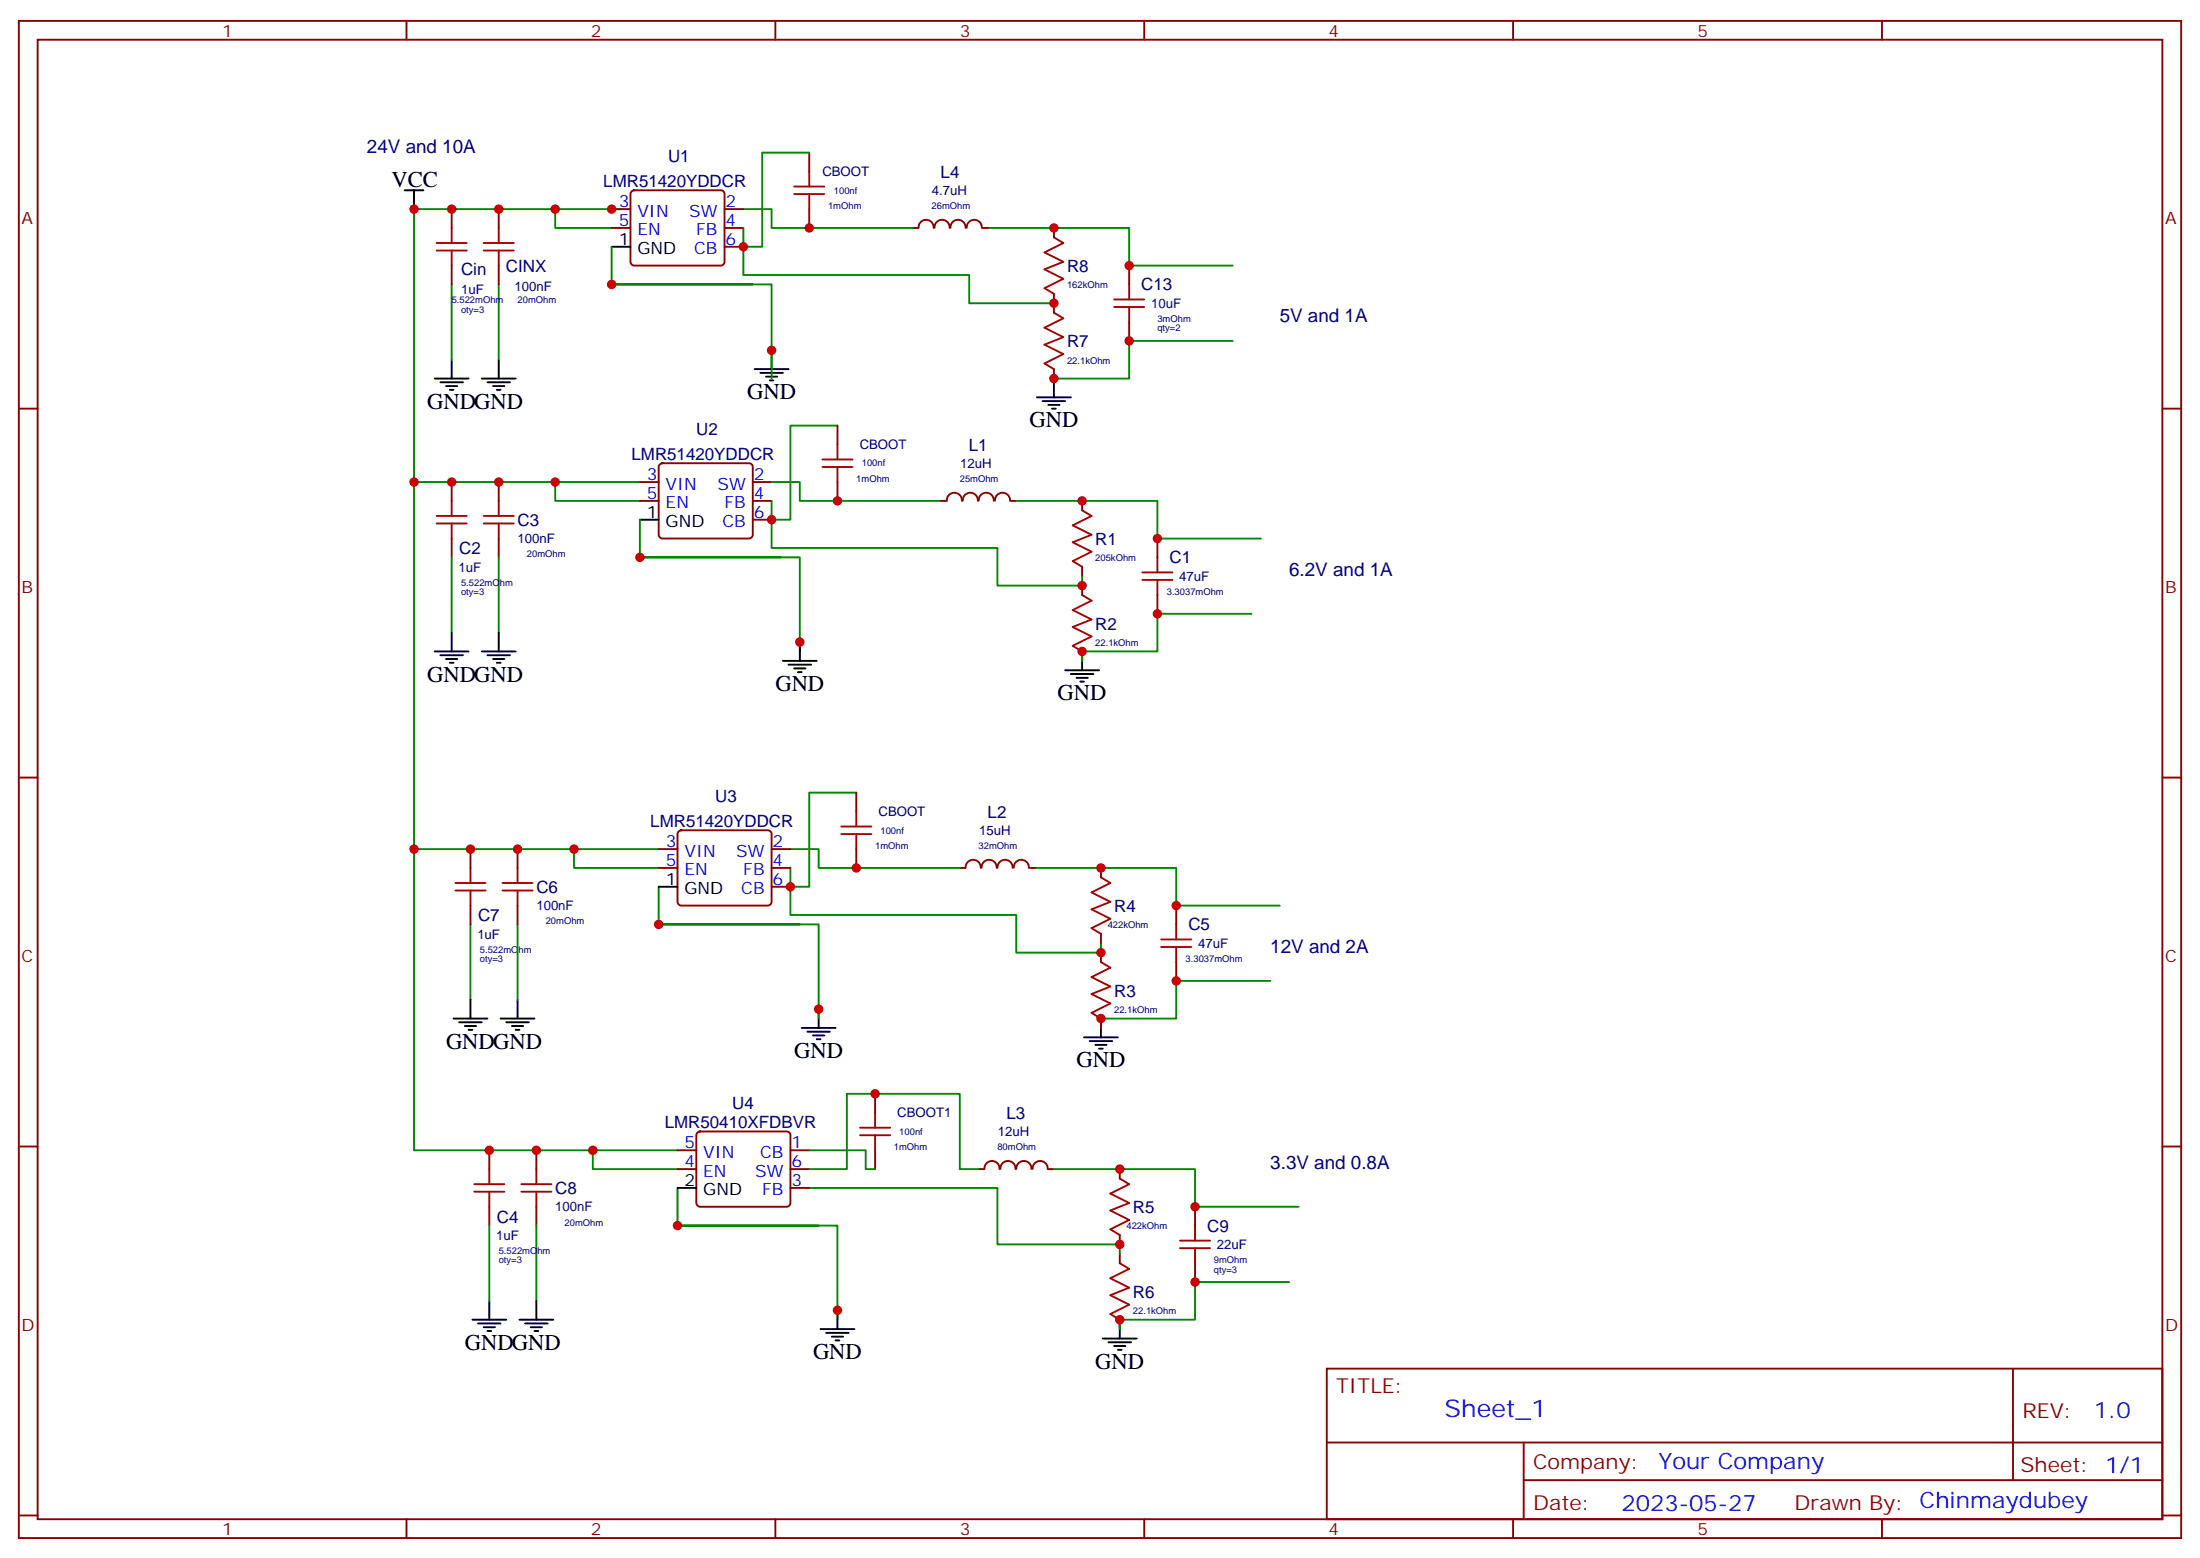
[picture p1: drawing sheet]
<svg xmlns="http://www.w3.org/2000/svg" width="412mm" height="292mm" viewBox="0 0 412 292" stroke-linecap="round" stroke-linejoin="round" font-family="sans-serif">
<g fill="none" stroke="#870000" stroke-width=".35">
<path d="M3.5 3.9h405.4v284.4h-405.4zM7.1 7.4h398.2v277.3h-398.2zM76.2 3.9v3.5M145.3 3.9v3.5M214.5 3.9v3.5M283.6 3.9v3.5M352.8 3.9v3.5M84.7 39.2v3.5M93.5 39.2v3.5M114.7 39.2h3.5M118.4 35.9l.5-.2h16.2a.71 .71 0 0 1 .7 .7v12.7a.76 .76 0 0 1-.7 .7h-16.2a.76 .76 0 0 1-.7-.7v-12.7zM135.8 39.2h3.5"/>
<path d="M151.7 28.6v3.5M151.7 39.2v3.5M84.7 49.8v3.5M93.5 49.8v3.5M114.7 42.7h3.5M135.8 42.7h3.5M135.8 46.2h3.5M171.1 42.7h1.1M172.2 42.7a1.41 1.41 0 0 1 1.4-1.5 1.41 1.41 0 0 1 1.4 1.5M175.2 42.7a1.41 1.41 0 0 1 1.4-1.5 1.41 1.41 0 0 1 1.4 1.5M178.2 42.7a1.41 1.41 0 0 1 1.4-1.5 1.41 1.41 0 0 1 1.4 1.5M181.2 42.7a1.41 1.41 0 0 1 1.4-1.5 1.41 1.41 0 0 1 1.4 1.5"/>
<path d="M184.1 42.7h1.1M197.6 42.7v1.8M197.6 55.1v3.5M211.7 49.8v3.5M3.5 76.6h3.6M157 79.8v3.5M197.6 69.2v1.7M211.7 60.4v3.5M405.3 76.6h3.6M84.7 90.3v3.6M93.5 90.3v3.6M119.9 90.3h3.6"/>
<path d="M119.9 93.9h3.6M123.7 87l.5-.2h16.2a.71 .71 0 0 1 .7 .7v12.7a.76 .76 0 0 1-.7 .7h-16.2a.76 .76 0 0 1-.7-.7v-12.7zM141.1 90.3h3.5M141.1 93.9h3.5M141.1 97.4h3.5M157 90.3v3.6M176.4 93.9h1M177.5 93.9a1.41 1.41 0 0 1 1.4-1.6 1.41 1.41 0 0 1 1.4 1.6M180.5 93.8a1.41 1.41 0 0 1 1.4-1.5 1.41 1.41 0 0 1 1.4 1.5M183.5 93.8a1.41 1.41 0 0 1 1.4-1.5 1.41 1.41 0 0 1 1.4 1.5M186.5 93.8a1.41 1.41 0 0 1 1.4-1.5 1.41 1.41 0 0 1 1.4 1.6M189.4 93.9h1.1"/>
<path d="M202.8 93.9v1.7M84.7 100.9v3.6M93.5 100.9v3.6M202.8 106.2v1.8M202.8 109.7v1.8M217 100.9v3.6M217 111.5v3.5M202.8 122.1v1.8M3.5 145.7h3.6M88.2 159.1v3.6M97 159.1v3.6M123.5 159.1h3.5"/>
<path d="M127.2 155.8l.5-.2h16.2a.71 .71 0 0 1 .7 .7v12.7a.76 .76 0 0 1-.7 .7h-16.2a.76 .76 0 0 1-.7-.7v-12.7zM144.6 159.1h3.6M160.5 148.6v3.5M160.5 159.1v3.6M405.3 145.7h3.6M88.2 169.7v3.5M97 169.7v3.5M123.5 162.7h3.5M144.6 162.7h3.6M144.6 166.2h3.6M179.9 162.7h1.1M181 162.6a1.41 1.41 0 0 1 1.4-1.5 1.41 1.41 0 0 1 1.4 1.5"/>
<path d="M184 162.6a1.41 1.41 0 0 1 1.4-1.5 1.41 1.41 0 0 1 1.4 1.5M187 162.6a1.41 1.41 0 0 1 1.4-1.5 1.41 1.41 0 0 1 1.4 1.5M190 162.6a1.41 1.41 0 0 1 1.4-1.5 1.41 1.41 0 0 1 1.4 1.5M193 162.7h1M206.4 162.7v1.7M206.4 175v1.8M206.4 178.5v1.8M220.5 169.7v3.5M206.4 190.9v1.8M220.5 180.3v3.5M3.5 214.9h3.6M91.7 215.6v3.5"/>
<path d="M100.5 215.6v3.5M127 219.1h3.5M127 215.6h3.5M130.8 212.3l.4-.2h16.3a.71 .71 0 0 1 .7 .7v12.7a.76 .76 0 0 1-.7 .7h-16.3a.76 .76 0 0 1-.7-.7v-12.7zM148.2 219.1h3.5M148.2 215.6h3.5M164 205v3.5M164 215.6v3.5M183.4 219.1h1.1M184.5 219.1a1.41 1.41 0 0 1 1.5-1.5 1.41 1.41 0 0 1 1.4 1.5M187.5 219.1a1.41 1.41 0 0 1 1.4-1.5 1.41 1.41 0 0 1 1.4 1.5M190.5 219.1a1.41 1.41 0 0 1 1.4-1.5 1.41 1.41 0 0 1 1.4 1.5"/>
<path d="M193.6 219.1a1.41 1.41 0 0 1 1.4-1.5 1.41 1.41 0 0 1 1.4 1.5M196.5 219.1h1.1M209.9 219.1v1.8M405.3 214.9h3.6M91.7 226.2v3.5M100.5 226.2v3.5M148.2 222.6h3.5M209.9 231.5v1.7M209.9 235v1.7M224 226.2v3.5M224 236.7v3.6M209.9 247.3v1.8"/>
<path d="M248.7 256.5h156.6v28.2h-156.6zM377.3 256.5v20.9M248.7 270.4h156.5M285.6 277.4h119.6M285.6 270.4v14.1M3.5 284h3.6M76.2 284.7v3.6M145.3 284.7v3.6M214.5 284.7v3.6M283.6 284.7v3.6M352.8 284.7v3.6M405.3 284h3.6"/>
</g>
<g fill="none" stroke="#008700" stroke-width=".35">
<path d="M104.1 39.2v3.5h10.6M116.4 39.2h-38.8v51.1h42.3M139.3 39.2h5.3v3.5h26.5M151.7 28.6h-8.8v17.6h-3.6M84.7 53.3v14.1M93.5 53.3v14.1M114.7 46.2v7.1M139.3 42.7v8.8h42.4v5.3h15.9M141.1 53.3h-26.4h29.9v17.6M185.2 42.7h26.5v7.1h19.4M157 79.8h-8.8v17.6h-3.6M231.1 63.9h-19.4v7h-14.1"/>
<path d="M77.6 90.3v125.3h33.5M104.1 90.3v3.6h15.8M119.9 97.4v7.1M144.6 93.9v8.8h42.4v7h15.8v-1.7M144.6 90.3h5.3v3.6h26.5M190.5 93.9h26.5v7h19.4M84.7 104.5v14.1M93.5 104.5v14.1M146.4 104.5h-26.5h30v17.6M234.6 115h-17.6v7.1h-14.2v1.8M77.6 159.1h30M123.5 159.1h-15.9v3.6h15.9"/>
<path d="M148.2 159.1h5.3v3.6h26.4M160.5 148.6h-8.8v17.6h-3.5M88.2 173.2v14.2M97 173.2v14.2M123.5 166.2v7M148.2 162.7v8.8h42.3v7h15.9v-1.7M149.9 173.2h-26.4h30v17.7M194 162.7h26.5v7h19.4M238.1 183.8h-17.6v7.1h-14.1v1.8M127 215.6h-15.9v3.5h15.9M151.7 219.1h7v-14.1h21.2v14.1h3.5M151.7 215.6h10.6v3.5h1.7"/>
<path d="M197.6 219.1h26.4v7.1h19.4M91.7 229.7v14.1M100.5 229.7v14.1M127 222.6v7.1M151.7 222.6h35.3v10.6h22.9v1.8M153.5 229.7h-26.5h30v17.6M241.7 240.3h-17.7v7h-14.1v1.8"/>
</g>
<g fill="none" stroke="#a10000" stroke-width=".35">
<path d="M148.9 36.4h5.6M148.9 35h5.6M151.7 32.1v2.9M151.7 36.4v2.8M81.8 47h5.7M81.8 45.5h5.7M84.7 42.7v2.8M84.7 47v2.8M90.7 47h5.6M90.7 45.5h5.6M93.5 42.7v2.8M93.5 47v2.8"/>
<path d="M197.6 58.6l1.7 1.1-3.5 1.7 3.5 1.8-3.5 1.4 3.5 1.8-3.5 1.7 1.8 1.1M197.6 44.5l1.7 1-3.5 1.8 3.5 1.8-3.5 1.4 3.5 1.7-3.5 1.8 1.8 1.1M208.8 57.5h5.7M208.8 56.1h5.7M211.7 53.3v2.8M211.7 57.5v2.9M81.8 98.1h5.7M81.8 96.7h5.7M84.7 93.9v2.8M84.7 98.1v2.8M90.7 98.1h5.6M90.7 96.7h5.6"/>
<path d="M93.5 93.9v2.8M93.5 98.1v2.8M154.2 87.5h5.6M154.2 86.1h5.6M157 83.3v2.8M157 87.5v2.8M202.8 95.6l1.8 1.1-3.5 1.8 3.5 1.7-3.5 1.4 3.5 1.8-3.5 1.8 1.7 1M202.8 111.5l1.8 1.1-3.5 1.7 3.5 1.8-3.5 1.4 3.5 1.8-3.5 1.7 1.7 1.1M214.1 108.7h5.7M214.1 107.3h5.7M217 104.5v2.8M217 108.7v2.8"/>
<path d="M157.7 156.3h5.6M157.7 154.9h5.6M160.5 152.1v2.8M160.5 156.3v2.8M85.4 166.9h5.6M85.4 165.5h5.6M88.2 162.7v2.8M88.2 166.9v2.8M94.2 166.9h5.6M94.2 165.5h5.6M97 162.7v2.8M97 166.9v2.8"/>
<path d="M206.4 164.4l1.7 1.1-3.5 1.8 3.5 1.7-3.5 1.4 3.5 1.8-3.5 1.8 1.8 1M217.7 177.5h5.6M217.7 176.1h5.6M220.5 173.2v2.9M220.5 177.5v2.8M206.4 180.3l1.7 1.1-3.5 1.7 3.5 1.8-3.5 1.4 3.5 1.8-3.5 1.7 1.8 1.1M91.7 219.1v2.8M100.5 219.1v2.8M161.2 212.8h5.7M161.2 211.3h5.7M164 208.5v2.8M164 212.8v2.8"/>
<path d="M88.9 223.3h5.6M88.9 221.9h5.6M91.7 223.3v2.9M97.7 223.3h5.7M97.7 221.9h5.7M100.5 223.3v2.9M209.9 220.9l1.8 1-3.6 1.8 3.6 1.8-3.6 1.4 3.6 1.7-3.6 1.8 1.8 1.1M209.9 236.7l1.8 1.1-3.6 1.8 3.6 1.7-3.6 1.4 3.6 1.8-3.6 1.8 1.8 1M221.2 233.9h5.6M221.2 232.5h5.6M224 229.7v2.8M224 233.9v2.8"/>
</g>
<g fill="none" stroke="#000" stroke-width=".35">
<path d="M75.8 35.7h3.6M77.6 35.7v3.5M114.7 46.2h3.5M81.5 70.9h6.3M82.5 71.6h4.3M83.6 72.4h2.1M84.3 73.1h.7M84.7 67.4v3.5M90.3 70.9h6.4M91.4 71.6h4.2M92.4 72.4h2.1M93.1 73.1h.7"/>
<path d="M93.5 67.4v3.5M141.5 69.2h6.3M142.5 69.9h4.3M143.6 70.6h2.1M144.3 71.3h.7M144.6 65.7v3.5M194.4 74.5h6.3M195.4 75.2h4.3M196.5 75.9h2.1M197.2 76.6h.7M197.6 70.9v3.6M119.9 97.4h3.6"/>
<path d="M84.7 118.6v3.5M93.5 118.6v3.5M81.5 122.1h6.3M82.5 122.8h4.3M83.6 123.5h2.1M84.3 124.2h.7M90.3 122.1h6.4M91.4 122.8h4.2M92.4 123.5h2.1M93.1 124.2h.7M146.8 123.9h6.3M147.8 124.6h4.2"/>
<path d="M148.9 125.3h2.1M149.6 126h.7M149.9 120.3v3.6M199.7 125.6h6.3M200.7 126.3h4.3M201.8 127h2.1M202.5 127.7h.7M202.8 122.1v3.5M123.5 166.2h3.5M85 190.9h6.4M86.1 191.6h4.2M87.1 192.3h2.2"/>
<path d="M87.8 193h.7M88.2 187.4v3.5M93.8 190.9h6.4M94.9 191.6h4.2M96 192.3h2.1M96.7 193h.7M97 187.4v3.5M150.3 192.7h6.3M151.3 193.4h4.3M152.4 194.1h2.1M153.1 194.8h.7M153.5 189.1v3.6"/>
<path d="M203.2 194.4h6.3M204.3 195.1h4.2M205.3 195.8h2.1M206 196.5h.7M206.4 190.9v3.5M127 222.6h3.5M88.5 247.3h6.4M89.6 248h4.2M90.7 248.7h2.1M91.4 249.4h.7M91.7 243.8v3.5M97.4 247.3h6.3"/>
<path d="M98.4 248h4.3M99.5 248.7h2.1M100.2 249.4h.7M100.5 243.8v3.5M153.8 249.1h6.4M154.9 249.8h4.2M155.9 250.5h2.1M156.6 251.2h.7M157 245.6v3.5M206.7 250.9h6.4M207.8 251.6h4.2M208.8 252.3h2.2"/>
<path d="M209.5 253h.8M209.9 247.3v3.6"/>
</g>
<g fill="#c00">
<circle cx="197.6" cy="70.9" r=".88"/>
<circle cx="211.7" cy="49.8" r=".88"/>
<circle cx="211.7" cy="63.9" r=".88"/>
<circle cx="197.6" cy="42.7" r=".88"/>
<circle cx="151.7" cy="42.7" r=".88"/>
<circle cx="93.5" cy="39.2" r=".88"/>
<circle cx="84.7" cy="39.2" r=".88"/>
<circle cx="104.1" cy="39.2" r=".88"/>
<circle cx="93.5" cy="90.3" r=".88"/>
<circle cx="84.7" cy="90.3" r=".88"/>
<circle cx="104.1" cy="90.3" r=".88"/>
<circle cx="77.6" cy="39.2" r=".88"/>
<circle cx="77.6" cy="90.3" r=".88"/>
<circle cx="114.7" cy="39.2" r=".88"/>
<circle cx="114.7" cy="53.3" r=".88"/>
<circle cx="197.6" cy="56.8" r=".88"/>
<circle cx="139.3" cy="46.2" r=".88"/>
<circle cx="144.6" cy="97.4" r=".88"/>
<circle cx="157" cy="93.9" r=".88"/>
<circle cx="202.8" cy="93.9" r=".88"/>
<circle cx="217" cy="100.9" r=".88"/>
<circle cx="202.8" cy="109.7" r=".88"/>
<circle cx="202.8" cy="122.1" r=".88"/>
<circle cx="217" cy="115" r=".88"/>
<circle cx="119.9" cy="104.5" r=".88"/>
<circle cx="149.9" cy="120.3" r=".88"/>
<circle cx="144.6" cy="65.7" r=".88"/>
<circle cx="153.5" cy="189.1" r=".88"/>
<circle cx="123.5" cy="173.2" r=".88"/>
<circle cx="220.5" cy="183.8" r=".88"/>
<circle cx="206.4" cy="190.9" r=".88"/>
<circle cx="206.4" cy="178.5" r=".88"/>
<circle cx="220.5" cy="169.7" r=".88"/>
<circle cx="206.4" cy="162.7" r=".88"/>
<circle cx="148.2" cy="166.2" r=".88"/>
<circle cx="77.6" cy="159.1" r=".88"/>
<circle cx="97" cy="159.1" r=".88"/>
<circle cx="88.2" cy="159.1" r=".88"/>
<circle cx="107.6" cy="159.1" r=".88"/>
<circle cx="160.5" cy="162.7" r=".88"/>
<circle cx="209.9" cy="219.1" r=".88"/>
<circle cx="224" cy="226.2" r=".88"/>
<circle cx="209.9" cy="247.3" r=".88"/>
<circle cx="224" cy="240.3" r=".88"/>
<circle cx="127" cy="229.7" r=".88"/>
<circle cx="157" cy="245.6" r=".88"/>
<circle cx="111.1" cy="215.6" r=".88"/>
<circle cx="91.7" cy="215.6" r=".88"/>
<circle cx="100.5" cy="215.6" r=".88"/>
<circle cx="164" cy="205" r=".88"/>
<circle cx="209.9" cy="233.2" r=".88"/>
</g>
<text font-size="4.6" fill="#00f" x="270.8" y="265.5">Sheet_1</text>
<g font-size="4.2">
<text x="73.4" y="35">VCC</text>
<text x="80.1" y="76.6">GNDGND</text>
<text x="140.1" y="74.8">GND</text>
<text x="193" y="80.1">GND</text>
<text x="80.1" y="127.7">GNDGND</text>
<text x="145.3" y="129.5">GND</text>
<text x="198.3" y="131.3">GND</text>
<text x="83.6" y="196.5">GNDGND</text>
<text x="148.9" y="198.3">GND</text>
<text x="201.8" y="200.1">GND</text>
<text x="87.1" y="253">GNDGND</text>
<text x="152.4" y="254.7">GND</text>
<text x="205.3" y="256.5">GND</text>
</g>
<g font-size="4.2" fill="#00f">
<text x="392.5" y="265.8">1.0</text>
<text x="310.9" y="275.3">Your Company</text>
<text x="304" y="283.1">2023-05-27</text>
</g>
<g font-size="3.9" fill="#800">
<text x="250.5" y="261.1">TITLE:</text>
<text x="379.1" y="265.8">REV:</text>
<text x="287.4" y="275.3">Company:</text>
<text x="378.7" y="275.9">Sheet: 1/1</text>
<text x="287.4" y="283">Date:</text>
<text x="336.4" y="283.1">Drawn By: Chinmaydubey</text>
</g>
<g font-size="3.5" fill="#000080">
<text x="68.8" y="28.6">24V and 10A</text>
<text x="239.9" y="60.4">5V and 1A</text>
<text x="241.7" y="108">6.2V and 1A</text>
<text x="238.1" y="178.5">12V and 2A</text>
<text x="238.1" y="219.1">3.3V and 0.8A</text>
</g>
<g font-size="3.2" fill="#800">
<text x="41.6" y="6.9">1</text>
<text x="110.8" y="6.9">2</text>
<text x="179.9" y="6.9">3</text>
<text x="249.1" y="6.9">4</text>
<text x="318.2" y="6.9">5</text>
<text x="4.1" y="42">A</text>
<text x="405.9" y="42">A</text>
<text x="4.1" y="111.2">B</text>
<text x="405.9" y="111.2">B</text>
<text x="4.1" y="180.3">C</text>
<text x="405.9" y="180.3">C</text>
<text x="4.1" y="249.4">D</text>
<text x="405.9" y="249.4">D</text>
<text x="41.6" y="287.7">1</text>
<text x="110.8" y="287.7">2</text>
<text x="179.9" y="287.7">3</text>
<text x="249.1" y="287.7">4</text>
<text x="318.2" y="287.7">5</text>
</g>
<g font-size="3.2" fill="#000080">
<text x="113.1" y="35">LMR51420YDDCR</text>
<text x="125.2" y="30.4">U1</text>
<text x="176.3" y="33.3">L4</text>
<text x="86.4" y="51.5">Cin</text>
<text x="94.8" y="50.9">CINX</text>
<text x="200" y="51">R8</text>
<text x="213.9" y="54.4">C13</text>
<text x="200" y="65.1">R7</text>
<text x="130.5" y="81.5">U2</text>
<text x="118.4" y="86.2">LMR51420YDDCR</text>
<text x="181.6" y="84.4">L1</text>
<text x="97" y="98.6">C3</text>
<text x="86.1" y="103.9">C2</text>
<text x="205.3" y="102.1">R1</text>
<text x="219.2" y="105.6">C1</text>
<text x="205.3" y="118">R2</text>
<text x="121.9" y="155">LMR51420YDDCR</text>
<text x="134.1" y="150.3">U3</text>
<text x="185.1" y="153.2">L2</text>
<text x="100.5" y="167.4">C6</text>
<text x="89.6" y="172.7">C7</text>
<text x="208.8" y="170.9">R4</text>
<text x="222.8" y="174.4">C5</text>
<text x="208.8" y="186.8">R3</text>
<text x="137.2" y="207.8">U4</text>
<text x="188.7" y="209.7">L3</text>
<text x="124.6" y="211.4">LMR50410XFDBVR</text>
<text x="104.1" y="223.8">C8</text>
<text x="212.4" y="227.4">R5</text>
<text x="93.1" y="229.1">C4</text>
<text x="226.3" y="230.8">C9</text>
<text x="212.4" y="243.3">R6</text>
</g>
<g font-size="3.2" fill="#00f">
<text x="116" y="38.8">3</text>
<text x="119.5" y="40.6">VIN</text>
<text x="129.2" y="40.6">SW</text>
<text x="136" y="38.8">2</text>
<text x="116" y="42.4">5</text>
<text x="119.5" y="44.1">EN</text>
<text x="130.1" y="47.7">CB</text>
<text x="130.5" y="44.1">FB</text>
<text x="136" y="42.4">4</text>
<text x="136" y="45.9">6</text>
<text x="121.3" y="90">3</text>
<text x="141.3" y="90">2</text>
<text x="121.3" y="93.5">5</text>
<text x="124.8" y="91.8">VIN</text>
<text x="124.8" y="95.3">EN</text>
<text x="134.5" y="91.8">SW</text>
<text x="135.8" y="95.3">FB</text>
<text x="141.3" y="93.5">4</text>
<text x="135.4" y="98.8">CB</text>
<text x="141.3" y="97">6</text>
<text x="124.8" y="158.8">3</text>
<text x="128.3" y="160.5">VIN</text>
<text x="138" y="160.5">SW</text>
<text x="144.8" y="158.8">2</text>
<text x="124.8" y="162.3">5</text>
<text x="128.3" y="164.1">EN</text>
<text x="138.9" y="167.6">CB</text>
<text x="139.3" y="164.1">FB</text>
<text x="144.8" y="162.3">4</text>
<text x="144.8" y="165.8">6</text>
<text x="128.3" y="215.2">5</text>
<text x="148.3" y="215.2">1</text>
<text x="128.3" y="218.8">4</text>
<text x="131.8" y="220.5">EN</text>
<text x="131.8" y="217">VIN</text>
<text x="141.6" y="220.5">SW</text>
<text x="142.5" y="217">CB</text>
<text x="148.3" y="218.8">6</text>
<text x="142.9" y="224">FB</text>
<text x="148.3" y="222.3">3</text>
</g>
<g font-size="3.2">
<text x="116" y="45.9">1</text>
<text x="119.5" y="47.7">GND</text>
<text x="121.3" y="97">1</text>
<text x="124.8" y="98.8">GND</text>
<text x="124.8" y="165.8">1</text>
<text x="128.3" y="167.6">GND</text>
<text x="128.3" y="222.3">2</text>
<text x="131.8" y="224">GND</text>
</g>
<g font-size="2.5" fill="#000080">
<text x="154.1" y="33.1">CBOOT</text>
<text x="174.7" y="36.6">4.7uH</text>
<text x="86.4" y="55.1">1uF</text>
<text x="96.4" y="54.5">100nF</text>
<text x="215.8" y="57.7">10uF</text>
<text x="161.2" y="84.1">CBOOT</text>
<text x="180" y="87.7">12uH</text>
<text x="97" y="101.7">100nF</text>
<text x="86" y="107.1">1uF</text>
<text x="221.1" y="108.9">47uF</text>
<text x="164.7" y="152.9">CBOOT</text>
<text x="183.5" y="156.5">15uH</text>
<text x="100.5" y="170.5">100nF</text>
<text x="89.5" y="175.9">1uF</text>
<text x="224.6" y="177.7">47uF</text>
<text x="168.2" y="209.4">CBOOT1</text>
<text x="187" y="213">12uH</text>
<text x="104.1" y="226.9">100nF</text>
<text x="93" y="232.4">1uF</text>
<text x="228.1" y="234.1">22uF</text>
</g>
<g font-size="1.8" fill="#000080">
<text x="155.2" y="39.2">1mOhm</text>
<text x="156.3" y="36.3">100nf</text>
<text x="174.6" y="39.2">26mOhm</text>
<text x="84.7" y="56.8">5.522mOhm</text>
<text x="86.4" y="58.6">oty=3</text>
<text x="97" y="56.8">20mOhm</text>
<text x="200" y="54.1">162kOhm</text>
<text x="217" y="60.4">3mOhm</text>
<text x="217" y="62.1">qty=2</text>
<text x="200" y="68.2">22.1kOhm</text>
<text x="161.5" y="87.4">100nf</text>
<text x="160.5" y="90.3">1mOhm</text>
<text x="179.9" y="90.3">25mOhm</text>
<text x="98.8" y="104.5">20mOhm</text>
<text x="205.3" y="105.2">205kOhm</text>
<text x="86.4" y="109.7">5.522mOhm</text>
<text x="86.4" y="111.5">oty=3</text>
<text x="218.7" y="111.5">3.3037mOhm</text>
<text x="205.3" y="121.1">22.1kOhm</text>
<text x="164" y="159.1">1mOhm</text>
<text x="165.1" y="156.3">100nf</text>
<text x="183.4" y="159.1">32mOhm</text>
<text x="102.3" y="173.2">20mOhm</text>
<text x="207.6" y="173.9">422kOhm</text>
<text x="90" y="178.5">5.522mOhm</text>
<text x="90" y="180.3">oty=3</text>
<text x="222.2" y="180.3">3.3037mOhm</text>
<text x="208.8" y="189.9">22.1kOhm</text>
<text x="167.6" y="215.6">1mOhm</text>
<text x="168.6" y="212.8">100nf</text>
<text x="187" y="215.6">80mOhm</text>
<text x="105.8" y="229.7">20mOhm</text>
<text x="211.2" y="230.3">422kOhm</text>
<text x="93.5" y="235">5.522mOhm</text>
<text x="93.5" y="236.7">oty=3</text>
<text x="227.5" y="236.7">9mOhm</text>
<text x="227.5" y="238.5">qty=3</text>
<text x="212.4" y="246.3">22.1kOhm</text>
</g>
</svg>
